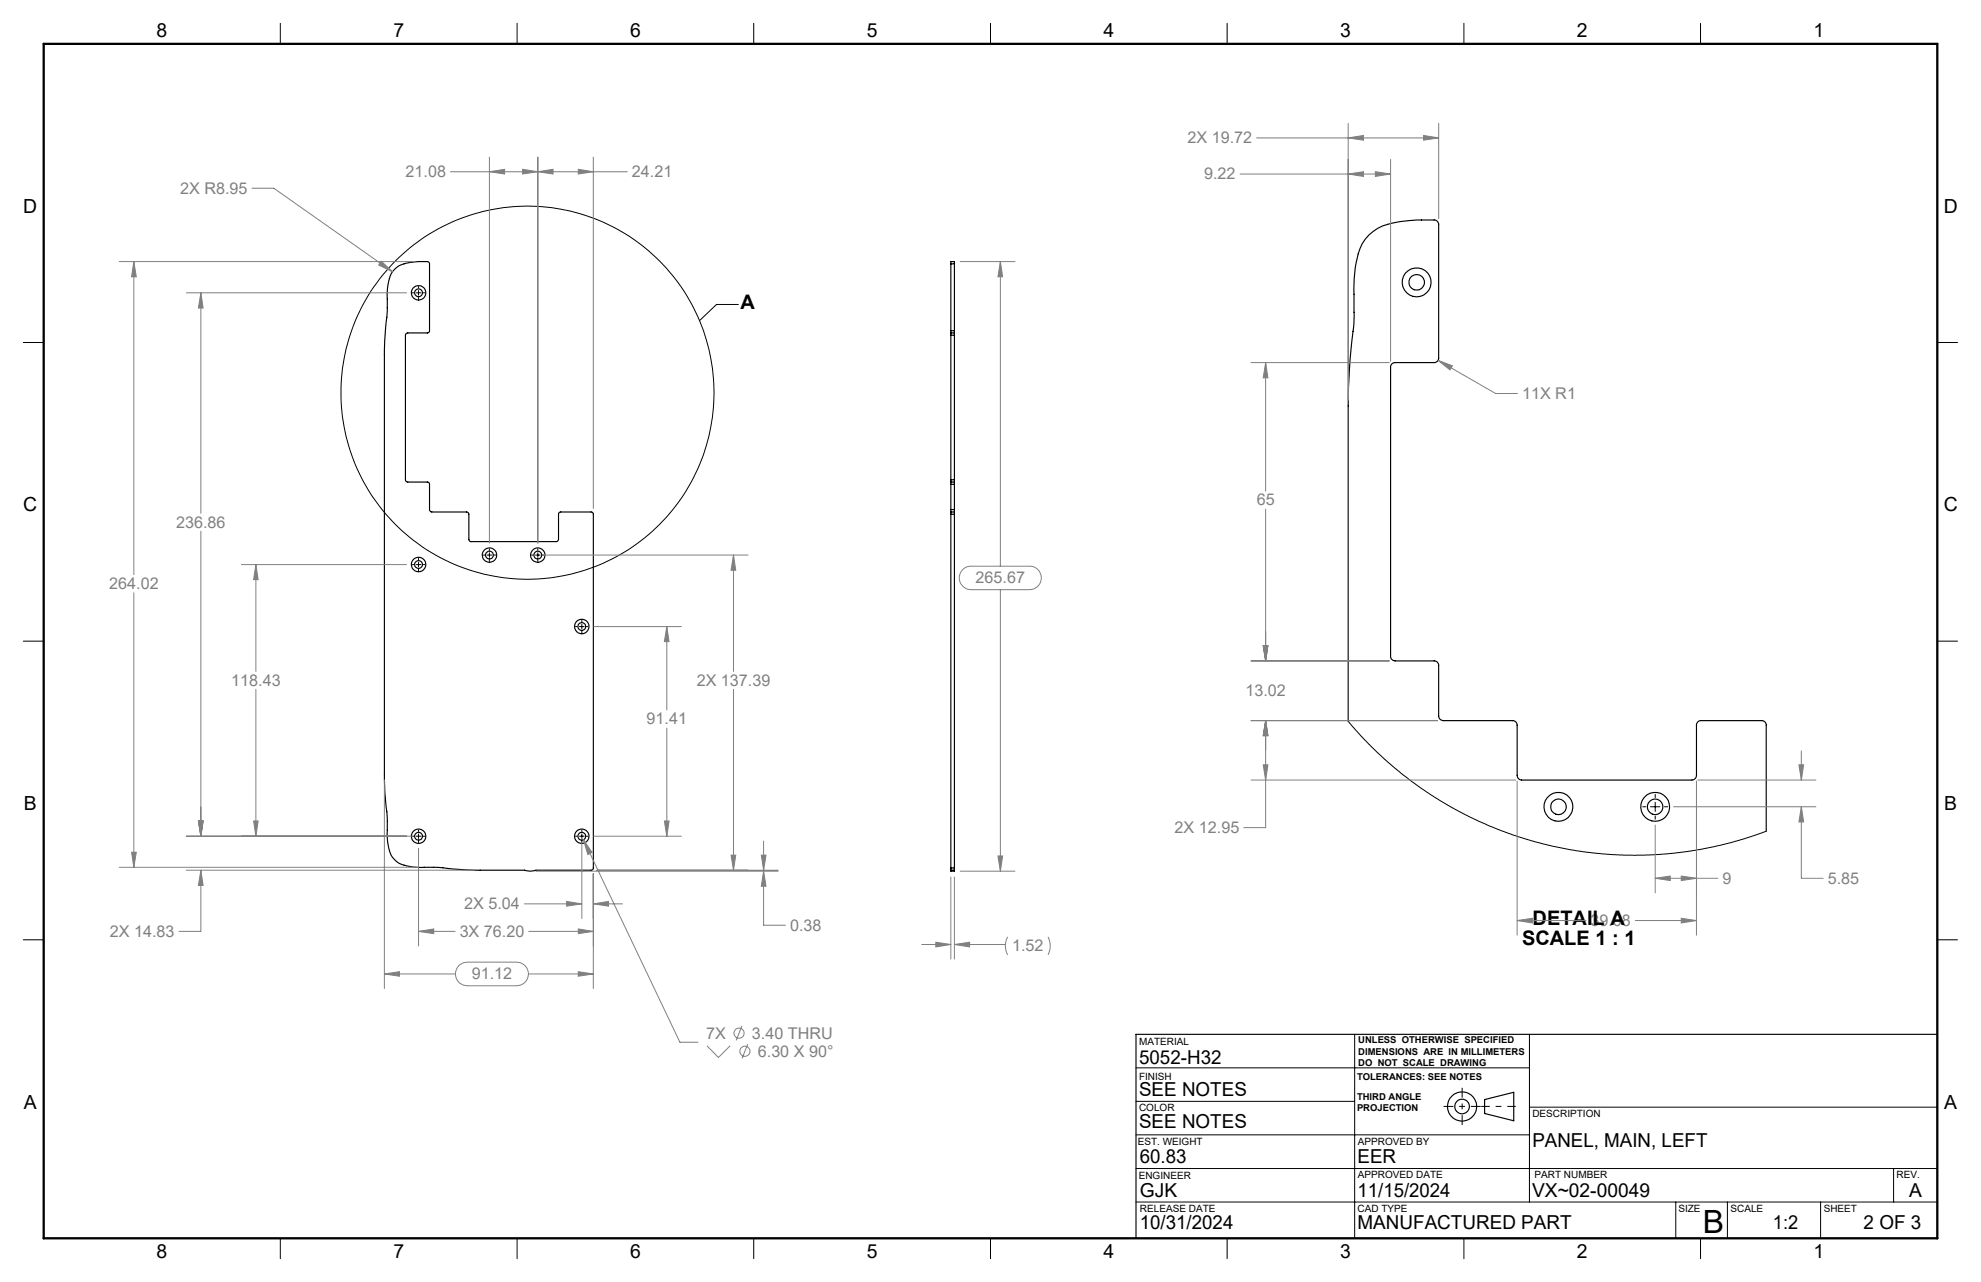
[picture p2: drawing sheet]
<svg xmlns="http://www.w3.org/2000/svg" width="432mm" height="279mm" viewBox="0 0 432 279" stroke-linecap="round" stroke-linejoin="round" font-family="sans-serif">
<g fill="none" stroke="#000" stroke-width=".25">
<path d="M86 58.7a7.8 7.8 0 0 1 5.3-1.7h1.8l.4 .2 .1 .2v14.7l-.4 .5h-4.4l-.3 .1-.1 .4v31.5l.1 .3 .3 .2h4.4l.4 .2v5.9l.3 .3 8.1 .2 .2 .4v5.6l.4 .3h18.7l.4-.5v-5.5l.3-.3 6.9-.1 .4 .4v77.3l-.4 .4h-12.1a3.6 3.6 0 0 1-2.4 0h-10.8l-8.4-.7h-2.7a10.5 10.5 0 0 1-6-1.2 6 6 0 0 1-2-4.6l-.1-5-.5-5.4-.1-3.1v-93.4l.6-8.5v-2.7a10.5 10.5 0 0 1 1.3-6zM207.3 57.5v-.5h.7v.5M207.3 57.5v14.6M207.3 57.5h.7M208 57.5v14.6M207.3 72.1v.5M207.3 72.6v.5M207.3 72.6h.7M207.3 73.1v31.5M207.3 72.1h.7M207.3 73.1h.7M208 72.1v.5"/>
<path d="M208 72.6v.5M208 73.1v31.5M207.3 111.6v.5M207.3 111.1v.5M207.3 105.1v.5M207.3 104.6v.5M207.3 105.1h.7M207.3 111.6h.7M207.3 112.1h.7M207.3 105.6v5.5M207.3 112.1v77.1M207.3 111.1h.7"/>
<path d="M207.3 105.6h.7M207.3 104.6h.7M208 111.6v.5M208 111.1v.5M208 105.1v.5M208 104.6v.5M208 105.6v5.5M208 112.1v77.1M293.9 157.2v-68.7a246.5 246.5 0 0 1 1.3-19.4l-.1-5a24.3 24.3 0 0 1 1.8-11 9.7 9.7 0 0 1 7.4-4.6l4.6-.6h3.7a.96 .96 0 0 1 1 1v29.1a.96 .96 0 0 1-1 1h-8.5a.96 .96 0 0 0-1 1v63a1.02 1.02 0 0 0 1 1h8.5a.96 .96 0 0 1 1 1v11a1.02 1.02 0 0 0 1 1.1h15.1a.96 .96 0 0 1 1 .9v11a1.02 1.02 0 0 0 1 1h37.1a1.02 1.02 0 0 0 1-1v-11a.96 .96 0 0 1 1-.9h13.2a.96 .96 0 0 1 1 .9v23.2M207.3 189.2v.5M207.3 189.7v.2h.7v-.2M207.3 189.7h.7"/>
<path d="M207.3 189.2h.7M208 189.2v.5M323.6 239.6l6.4-1.5v6.2l-6.4-1.6zM422.3 225.4h-174.7v44.5"/>
<circle cx="91.2" cy="63.8" r=".85"/>
<circle cx="91.2" cy="63.8" r="1.59"/>
<circle cx="308.8" cy="61.5" r="1.71"/>
<circle cx="308.8" cy="61.5" r="3.2"/>
<circle cx="91.2" cy="123" r=".86"/>
<circle cx="91.3" cy="123" r="1.58"/>
<circle cx="106.7" cy="121" r=".85"/>
<circle cx="106.7" cy="121" r="1.58"/>
<circle cx="117.2" cy="121" r=".85"/>
<circle cx="117.2" cy="121" r="1.57"/>
<circle cx="126.8" cy="136.5" r="1.58"/>
<circle cx="126.8" cy="136.5" r=".86"/>
<circle cx="339.7" cy="175.8" r="3.2"/>
<circle cx="339.7" cy="175.8" r="1.7"/>
<circle cx="360.8" cy="175.8" r="3.1"/>
<circle cx="360.8" cy="175.9" r="1.7"/>
<circle cx="91.2" cy="182.2" r=".85"/>
<circle cx="91.3" cy="182.3" r="1.58"/>
<circle cx="126.8" cy="182.3" r="1.58"/>
<circle cx="126.8" cy="182.2" r=".85"/>
<circle cx="318.7" cy="241.1" r="3.2"/>
<circle cx="318.7" cy="241.2" r="1.6"/>
</g>
<g fill="none" stroke="#000" stroke-width=".22">
<path d="M61.1 5.1v4.5M112.7 5.1v4.5M164.3 5.1v4.5M215.9 5.1v4.5M267.5 5.1v4.5M319.1 5.1v4.5M370.7 5.1v4.5M5.1 74.6h4.4M89.9 63.8h.3M90.7 63.8h1.1M91.2 62.4v.4M91.2 63.3v1"/>
<path d="M91.2 64.8v.4M92.3 63.8h.3M160.9 66.4h-4.7l-3.7 3.5M422.3 74.6h4.4M106.7 119.6v.3M117.2 119.6v.3M5.1 139.7h4.4M89.9 123h.3M90.7 123h1.1M91.2 121.7v.3M91.2 122.5v1M91.2 124v.4"/>
<path d="M92.3 123h.3M105.3 121h.4M106.2 121h1M106.7 120.5v1M106.7 122v.3M107.7 121h.4M115.9 121h.3M116.7 121h1M117.2 120.5v1M117.2 122v.3M118.3 121h.3M125.4 136.6h.4"/>
<path d="M126.3 136.6h1M126.8 135.2v.3M126.8 136v1.1M126.8 137.5v.4M127.8 136.6h.4M422.3 139.7h4.4M293.9 157.2l4.4 5 4.1 3.8 4.6 3.8 5.6 3.9 6.3 3.6 5.2 2.5 5.5 2.1 6.8 2 6.1 1.3 7 .9 6.5 .3 5.1-.1 6.6-.7 6.2-1.1 5.9-1.6 5.2-1.7M358.1 175.8h.6M359.8 175.8h2M360.8 173.1v.7M360.8 174.8v2M360.8 177.9v.6"/>
<path d="M362.8 175.8h.7M89.9 182.2h.3M90.7 182.2h1.1M91.2 180.9v.3M91.2 181.8v.9M91.2 183.3v.3M92.3 182.2h.3M125.4 182.2h.4M126.3 182.2h1M126.8 180.9v.3M126.8 181.8v.9M126.8 183.3v.3"/>
<path d="M127.8 182.2h.4M5.1 204.8h4.4M422.3 204.8h4.4M247.6 232.7h85.8M295.3 225.4v44.5M333.4 225.4v36.6M247.6 254.7h174.7M247.6 247.3h85.8M247.6 240h47.7M333.4 241.3h88.9M412.7 254.7v7.3M61.1 269.9v4.4"/>
<path d="M112.7 269.9v4.4M164.3 269.9v4.4M215.9 269.9v4.4M247.6 262h174.7M267.5 269.9v4.4M319.1 269.9v4.4M365.3 262v7.9M370.7 269.9v4.4M376.5 262v7.9M396.8 262v7.9"/>
<circle cx="115" cy="85.6" r="40.7"/>
</g>
<g fill="none" stroke="#808080" stroke-width=".22">
<path d="M98.2 37.4h38.5M106.7 37.4l3.3-.5v1zM106.7 34.3v84.1M113.9 36.9l3.3 .5-3.3 .5zM117.2 37.4l3.3-.5v1zM117.2 34.3v84.1M126 36.9l3.3 .5-3.3 .5zM129.3 34.3v76.5M270.3 37.9h32.8M273.9 30.1h39.7M293.9 37.9l3.3-.5v1.1zM293.9 30.1l3.3-.6v1.1z"/>
<path d="M293.9 26.9v60.3M299.8 37.4l3.3 .5-3.3 .6zM303.1 34.7v44M310.3 29.5l3.3 .6-3.3 .5zM313.6 26.9v20.8M26 57h64.5M29.2 57l.5 3.3h-1zM29.2 57v68.2M54.9 41h4.8l25.8 18.2M83.1 56.9l2.4 2.3-3-1.5zM209.3 57h11.9M218.1 57l.4 3.3h-1z"/>
<path d="M218.1 57v66.4M40.6 63.8h48M43.8 63.8l.5 3.3h-1zM43.8 63.8v48.1M272.7 79h30.1M275.9 79l.5 3.3h-1.1zM275.9 79v28M313.4 78.5l3.2 1.2-.5 .9zM313.4 78.5l12.6 7.3h4.8M43.8 115.8v66.4M275.9 110.9v33.1M29.2 129.2v59.8"/>
<path d="M52.6 123h36M55.8 123l.5 3.3h-1zM55.8 123v23.3M118.5 121h44.6M129.4 136.6h19.1M145.3 136.6l.5 3.2h-1zM145.3 136.6v18.1M159.9 121l.5 3.3h-1.1zM159.9 121v25.3M210 124a2.42 2.42 0 0 1 1.7-.6h12.7a2.56 2.56 0 0 1 2.6 2.6 2.56 2.56 0 0 1-2.6 2.5h-12.7a2.58 2.58 0 0 1-2.4-1.7 2.58 2.58 0 0 1 .7-2.8zM218.1 128.5v61.4M55.8 150.2v32"/>
<path d="M145.3 158.7v23.5M159.9 150.2v39.5M272.7 157.1h40.6M272.7 144h30.1M275.3 140.7h1.1l-.5 3.3zM275.9 157.1l.5 3.2h-1.1zM275.9 157.1v23.3h-4.8M43.3 178.9h1l-.5 3.3zM55.3 178.9h1l-.5 3.3zM83.8 170v45.4M144.8 178.9h1l-.5 3.3zM272.7 170h57.7"/>
<path d="M275.3 166.7h1.1l-.5 3.3zM330.7 170.3v33.5M360.8 179.8v14.8M364.8 175.8h31M369.8 170.3v33.5M370.1 170h25.7M392.1 166.7h1l-.5 3.3zM392.6 175.8l.5 3.3h-1zM392.6 175.8v15.6h4.8M392.6 163.7v6.3M26 189h65.2M28.7 185.7h1l-.5 3.3z"/>
<path d="M40.6 189.7h62.8M40.6 182.2h49.4M43.8 189.7l.5 3.3h-1zM43.8 189.7v13.3h-4.8M91.2 184.9v21.3M114.3 197h12.5M116.9 189.9h52.7M123.5 196.5l3.3 .5-3.3 .5zM126.8 183.5v16.7M127.2 183l1.8 2.8-.9 .4zM127.2 183l21 44.2h4M129.3 197l3.3-.5v1z"/>
<path d="M129.3 190.4v25M129.3 197h6.4M129.4 182.2h19.1M130.1 189.7h39.5M159.3 186.4h1.1l-.5 3.3zM165.9 186.4h1.1l-.6 3.3zM166.4 189.9l.6 3.2h-1.1zM166.4 189.9v11.7h4.8M166.4 183.3v6.4M207.3 191.1v17.9M208 191.1v17.9M209.3 189.9h11.9"/>
<path d="M217.5 186.5h1l-.4 3.4zM360.8 191.4l3.3-.5v1zM360.8 191.4h13.6M366.5 190.9l3.3 .5-3.3 .5zM83.8 212.3l3.3-.5v1zM83.8 212.3h15.5M91.2 203l3.3-.5v1zM91.2 203h8M100 210.5l.9-.6 .9-.2h10.8a2.58 2.58 0 0 1 2.6 2.6 2.58 2.58 0 0 1-2.6 2.5h-10.8a2.57 2.57 0 0 1-2.3-1.5 2.57 2.57 0 0 1 .5-2.8zM115.2 212.3h14.1M115.3 203h14M126 211.8l3.3 .5-3.3 .5z"/>
<path d="M126 202.5l3.3 .5-3.3 .5zM200.9 205.8h6.4M204 205.4l3.3 .4-3.3 .6zM208 205.8l3.3-.4v1zM208 205.8h11.1M219.6 204.2a4.1 4.1 0 0 0 0 3.9M228.5 204.2a4.4 4.4 0 0 1 0 3.9M330.7 200.6l3.3-.5v1.1zM330.7 200.6h15M356.4 200.6h13.4M366.5 200.1l3.3 .5-3.3 .6zM154.1 227.9l2.5 2.6 2.5-2.6"/>
<path d="M161.7 223.6l-1.2 3.1M163 227.5l-1.3 3.2"/>
<circle cx="161.1" cy="225.2" r="1.11"/>
<circle cx="162.4" cy="229.1" r="1.1"/>
</g>
<path d="M330.4 241.1h-7.5" fill="none" stroke="#000" stroke-width=".22" stroke-dasharray="15.2 1.3 1.3 1.3" stroke-dashoffset="13.4" stroke-linecap="butt"/>
<path d="M318.7 237.1v8.1M314.7 241.1h8.1" fill="none" stroke="#000" stroke-width=".22" stroke-dasharray="15.2 1.3 1.3 1.3" stroke-dashoffset="13.1" stroke-linecap="butt"/>
<path d="M9.5 9.6h412.8v260.3h-412.8z" fill="none" stroke="#000" stroke-width=".5"/>
<path d="M126 211.8l3.3 .5-3.3 .5zM83.8 212.3l3.3-.5v1zM165.9 186.4h1.1l-.6 3.3zM166.4 189.9l.6 3.2h-1.1zM126 36.9l3.3 .5-3.3 .5zM117.2 37.4l3.3-.5v1zM113.9 36.9l3.3 .5-3.3 .5zM106.7 37.4l3.3-.5v1zM126 202.5l3.3 .5-3.3 .5zM91.2 203l3.3-.5v1zM144.8 178.9h1l-.5 3.3zM145.3 136.6l.5 3.2h-1zM55.3 178.9h1l-.5 3.3zM55.8 123l.5 3.3h-1zM43.3 178.9h1l-.5 3.3zM43.8 63.8l.5 3.3h-1zM28.7 185.7h1l-.5 3.3zM29.2 57l.5 3.3h-1zM127.2 183l.9 3.2 .9-.4zM43.8 189.7l.5 3.3h-1zM43.3 178.9h1l-.5 3.3zM129.3 197l3.3-.5v1zM123.5 196.5l3.3 .5-3.3 .5zM159.3 186.4h1.1l-.5 3.3zM159.9 121l.5 3.3h-1.1zM83.1 56.9l-.6 .8 3 1.5zM217.5 186.5h1l-.4 3.4zM218.1 57l.4 3.3h-1zM204 205.4l3.3 .4-3.3 .6zM208 205.8l3.3-.4v1zM392.6 175.8l.5 3.3h-1zM392.1 166.7h1l-.5 3.3zM275.3 166.7h1.1l-.5 3.3zM275.9 157.1l.5 3.2h-1.1zM360.8 191.4l3.3-.5v1zM366.5 190.9l3.3 .5-3.3 .5zM366.5 200.1l3.3 .5-3.3 .6zM330.7 200.6l3.3-.5v1.1zM275.9 79l.5 3.3h-1.1zM275.3 140.7h1.1l-.5 3.3zM313.4 78.5l2.7 2.1 .5-.9zM293.9 37.9l3.3-.5v1.1zM299.8 37.4l3.3 .5-3.3 .6zM293.9 30.1l3.3-.6v1.1zM310.3 29.5l3.3 .6-3.3 .5zM275.9 157.1l.5 3.2h-1.1zM275.3 140.7h1.1l-.5 3.3z" fill="#808080"/>
<text font-size="7" x="371.2" y="268.7">B</text>
<g font-size="4.4">
<text x="161.4" y="67.5">A</text>
<text x="334.1" y="201.7">DETAIL A</text>
<text x="331.8" y="205.9">SCALE 1 : 1</text>
</g>
<g font-size="4.2">
<text x="34.1" y="8.1">8</text>
<text x="85.7" y="8.1">7</text>
<text x="137.3" y="8.1">6</text>
<text x="188.9" y="8.1">5</text>
<text x="240.5" y="8.1">4</text>
<text x="292.1" y="8.1">3</text>
<text x="343.7" y="8.1">2</text>
<text x="395.3" y="8.1">1</text>
<text x="5.1" y="46.4">D</text>
<text x="423.7" y="46.4">D</text>
<text x="5.1" y="111.4">C</text>
<text x="423.7" y="111.4">C</text>
<text x="5.2" y="176.5">B</text>
<text x="423.8" y="176.5">B</text>
<text x="248.3" y="232">5052-H32</text>
<text x="248.3" y="238.9">SEE NOTES</text>
<text x="5.2" y="241.6">A</text>
<text x="248.3" y="245.9">SEE NOTES</text>
<text x="423.8" y="241.6">A</text>
<text x="334" y="249.9">PANEL, MAIN, LEFT</text>
<text x="248.5" y="253.4">60.83</text>
<text x="295.9" y="253.4">EER</text>
<text x="248.5" y="260.8">GJK</text>
<text x="295.9" y="260.8">11/15/2024</text>
<text x="334" y="260.8">VX~02-00049</text>
<text x="416.1" y="260.9">A</text>
<text x="248.5" y="267.9">10/31/2024</text>
<text x="295.9" y="267.9">MANUFACTURED PART</text>
<text x="386.5" y="267.9">1:2</text>
<text x="406.2" y="267.9">2 OF 3</text>
<text x="34.1" y="274.2">8</text>
<text x="85.7" y="274.2">7</text>
<text x="137.3" y="274.2">6</text>
<text x="188.9" y="274.2">5</text>
<text x="240.5" y="274.2">4</text>
<text x="292.1" y="274.2">3</text>
<text x="343.7" y="274.2">2</text>
<text x="395.3" y="274.2">1</text>
</g>
<g font-size="3.5" fill="#808080">
<text x="258.8" y="31.2">2X 19.72</text>
<text x="88.4" y="38.6">21.08</text>
<text x="137.7" y="38.6">24.21</text>
<text x="262.5" y="39.1">9.22</text>
<text x="39.3" y="42.2">2X R8.95</text>
<text x="331.8" y="86.9">11X R1</text>
<text x="273.9" y="110.2">65</text>
<text x="38.4" y="115">236.86</text>
<text x="23.8" y="128.4">264.02</text>
<text x="212.7" y="127.1">265.67</text>
<text x="50.4" y="149.5">118.43</text>
<text x="151.9" y="149.5">2X 137.39</text>
<text x="271.5" y="151.8">13.02</text>
<text x="140.9" y="157.9">91.41</text>
<text x="256" y="181.5">2X 12.95</text>
<text x="375.4" y="192.6">9</text>
<text x="398.4" y="192.6">5.85</text>
<text x="101.2" y="198.1">2X 5.04</text>
<text x="172.2" y="202.8">0.38</text>
<text x="346.7" y="201.8">39.08</text>
<text x="23.9" y="204.1">2X 14.83</text>
<text x="100.2" y="204.1">3X 76.20</text>
<text x="220.6" y="207.3">1.52</text>
<text x="102.8" y="213.4">91.12</text>
<text x="153.9" y="226.3">7X</text>
<text x="163.9" y="226.3">3.40 THRU</text>
<text x="165.2" y="230.3">6.30 X 90°</text>
</g>
<g font-size="2.2">
<text x="248.3" y="227.6">MATERIAL</text>
<text x="248.3" y="235.3">FINISH</text>
<text x="248.3" y="242.1">COLOR</text>
<text x="334" y="243.4">DESCRIPTION</text>
<text x="248" y="249.5">EST. WEIGHT</text>
<text x="296" y="249.5">APPROVED BY</text>
<text x="248.2" y="257">ENGINEER</text>
<text x="296" y="256.8">APPROVED DATE</text>
<text x="334.5" y="256.8">PART NUMBER</text>
<text x="413.4" y="256.8">REV.</text>
<text x="248.5" y="264">RELEASE DATE</text>
<text x="295.9" y="264">CAD TYPE</text>
<text x="365.8" y="264">SIZE</text>
<text x="377.2" y="264">SCALE</text>
<text x="397.5" y="264">SHEET</text>
</g>
<g font-size="2.1">
<text x="296.1" y="227.3">UNLESS OTHERWISE SPECIFIED</text>
<text x="296.1" y="229.8">DIMENSIONS ARE IN MILLIMETERS</text>
<text x="296.1" y="232.3">DO NOT SCALE DRAWING</text>
<text x="295.8" y="235.3">TOLERANCES: SEE NOTES</text>
<text x="295.8" y="239.6">THIRD ANGLE</text>
<text x="295.8" y="242.1">PROJECTION</text>
</g>
</svg>
